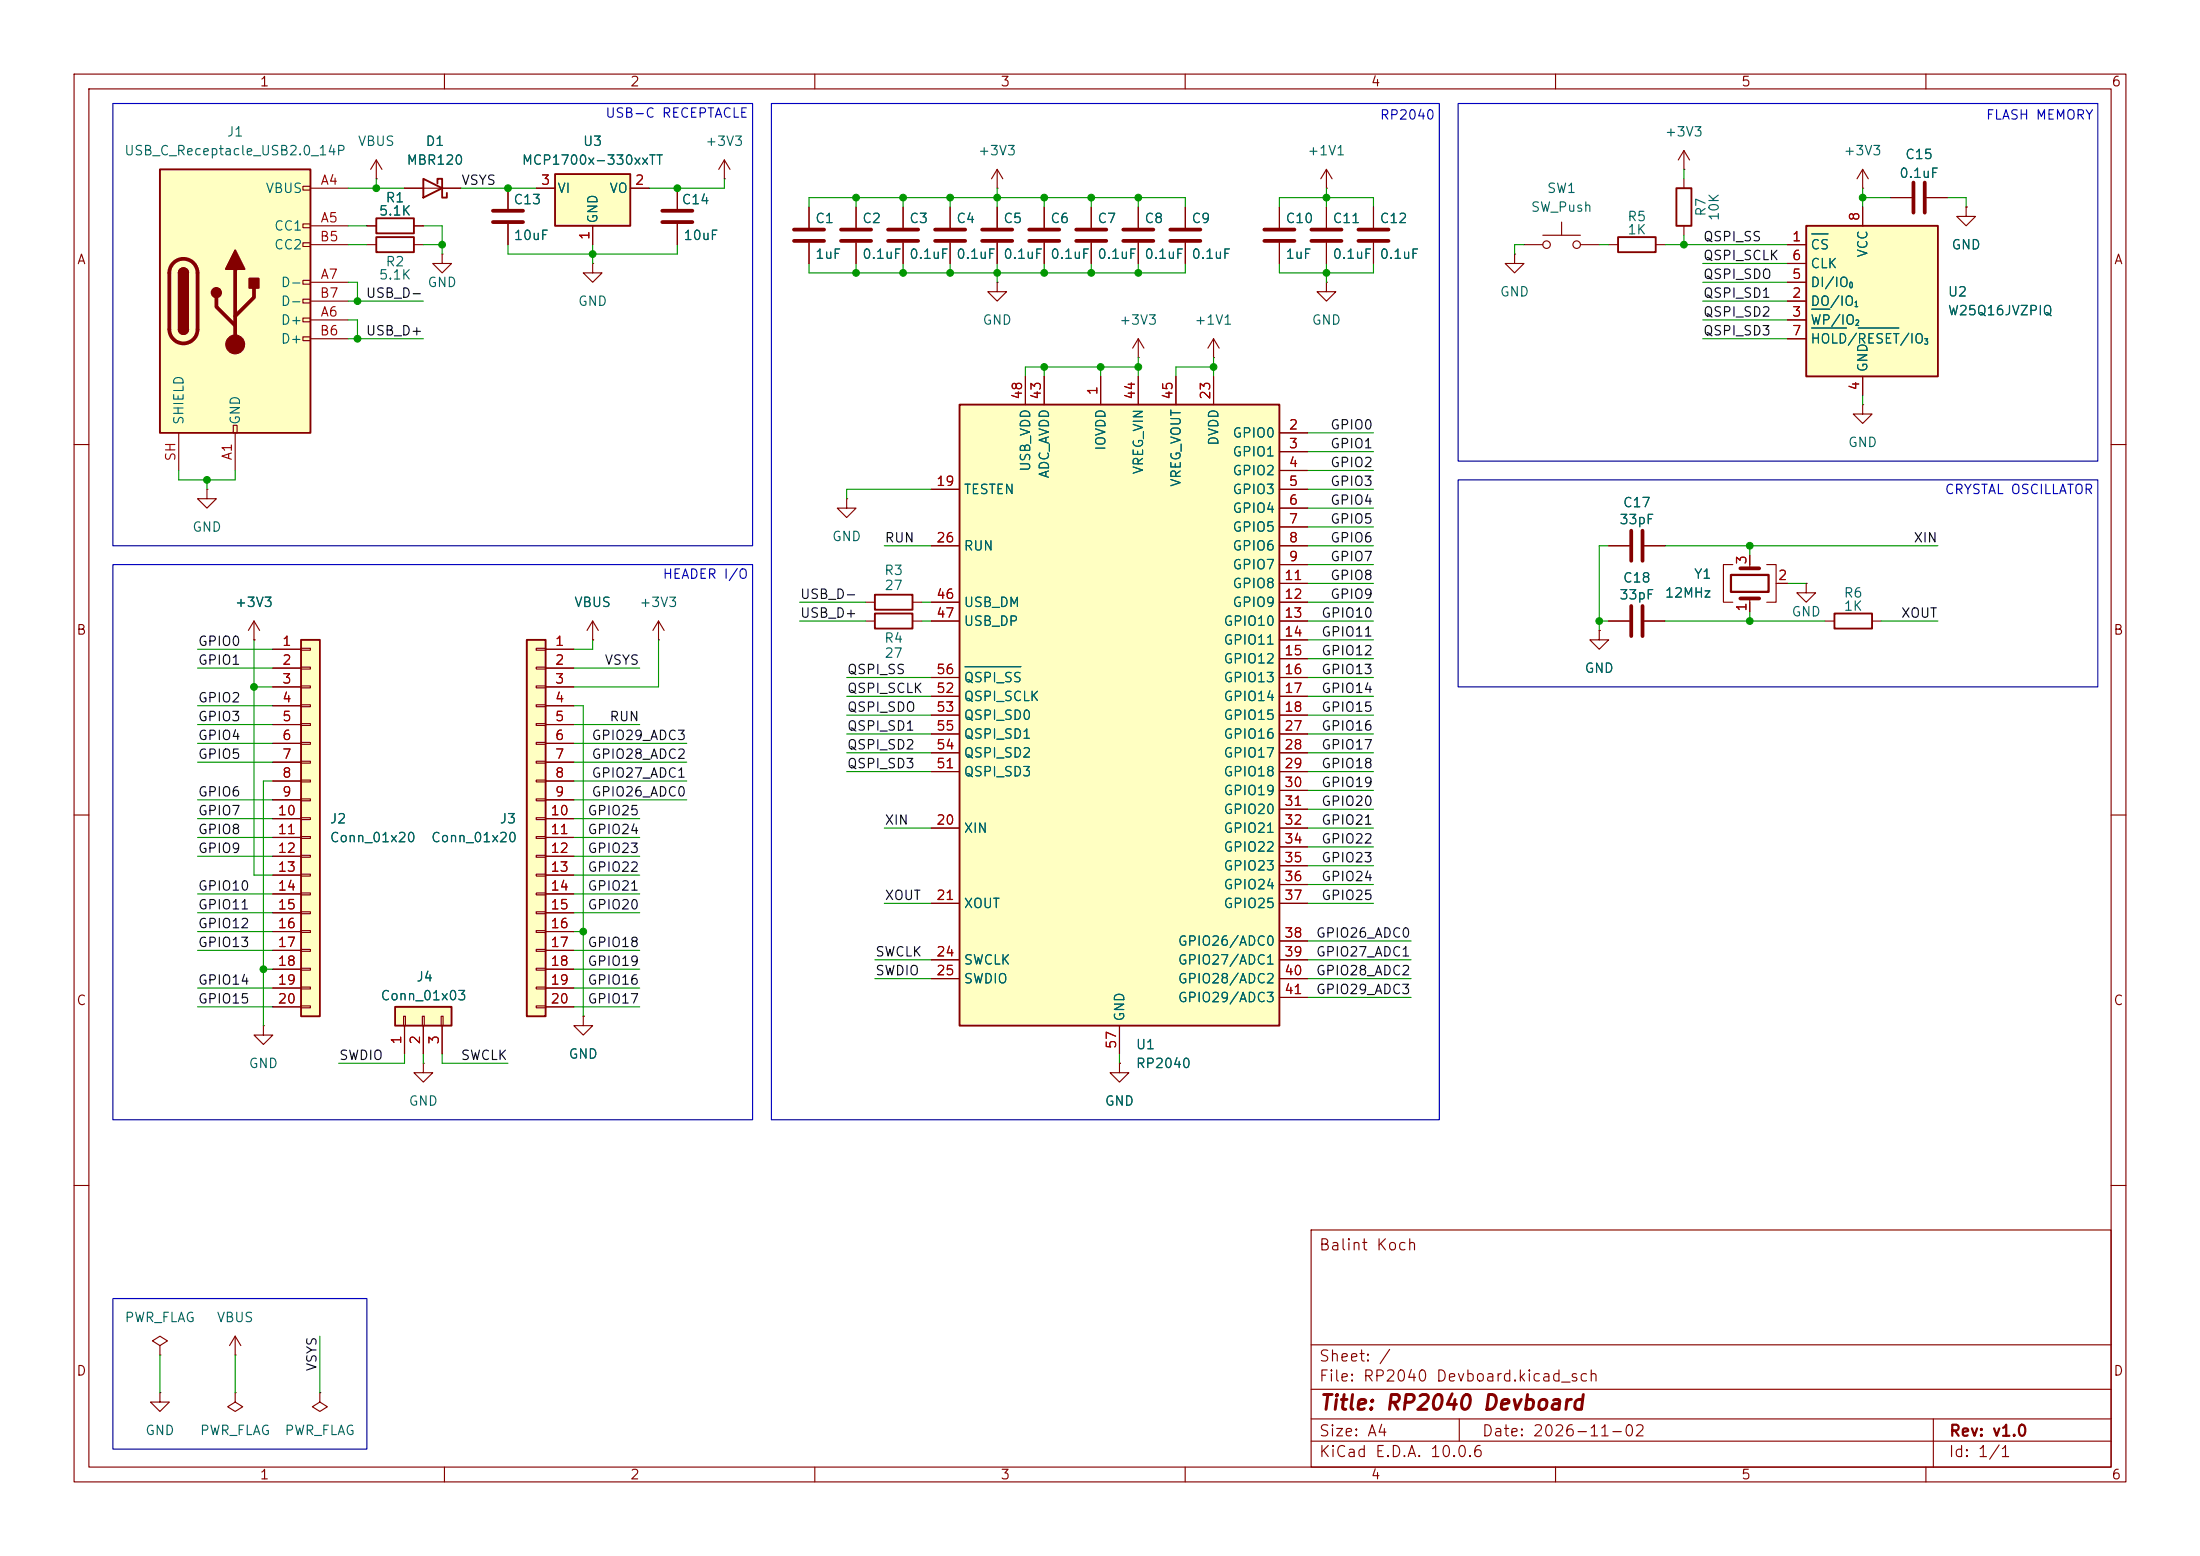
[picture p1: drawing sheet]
<svg xmlns="http://www.w3.org/2000/svg" width="297mm" height="210mm" viewBox="0 0 297 210" stroke-linecap="round" stroke-linejoin="round" font-family="sans-serif">
<g fill="none" stroke="#840000" stroke-width=".15">
<path d="M10 10h277v190h-277zM12 12h273v186h-273zM60 10v2M110 10v2M160 10v2M210 10v2M260 10v2M10 60h2M285 60h2M10 110h2M285 110h2M10 160h2"/>
<path d="M177 166h108v32h-108zM285 160h2M43.2 188v1.2l1 .7-1 .6-1-.6 1-.7M43.2 188h.1M60 198v2M110 198v2M160 198v2M177 194.5h108M177 191.5h108M177 187.5h108M177 181.5h108M197 191.5v3"/>
<path d="M210 198v2M260 198v2M261 191.5v6.5"/>
</g>
<path d="M21.6 22.9h20.3v35.5h-20.3z" fill="#ffffc2"/>
<g fill="none" stroke="#840000" stroke-width=".15">
<path d="M40.9 25.1h1v.6h-1zM40.9 30.2h1v.5h-1zM40.9 32.8h1v.5h-1zM40.9 37.8h1v.6h-1zM41.9 25.4h5.1M41.9 30.5h5.1M41.9 38.1h5.1M41.9 33h5.1M59.7 34.3v1.3h1.3l-1.3 1.2-1.3-1.2h1.3M59.7 34.3h.1M68.6 25.4v2.8M68.6 30.2v2.8"/>
<path d="M91.4 25.4v2.8M91.4 30.2v2.8M97.8 24.1h.1M97.8 21.6l-.8 1.3M97.8 21.6l.8 1.3M97.8 21.6v2.5M109.2 27.9v2.8M109.2 32.8v2.8M115.6 27.9v2.8M115.6 32.8v2.8M128.3 27.9v2.8M128.3 32.8v2.8"/>
<path d="M24.1 58.4v5.1M31.5 57.4h.5v1h-.5zM31.7 58.4v5.1M40.9 40.4h1v.5h-1zM40.9 42.9h1v.5h-1zM40.9 45.5h1v.5h-1zM41.9 43.2h5.1M41.9 45.7h5.1M41.9 40.6h5.1M27.9 66v1.3h1.3l-1.3 1.3-1.2-1.3h1.2M27.9 66h.1M80 86.4h.1"/>
<path d="M80 83.8l-.8 1.3M80 83.8l.8 1.3M80 83.8v2.6M88.9 86.4h.1M88.9 83.8l-.8 1.3M88.9 83.8l.8 1.3M88.9 83.8v2.6M35.6 138.4v1.3h1.2l-1.2 1.3-1.3-1.3h1.3M35.6 138.4h.1M21.6 181.6l1-.6-1-.7-1 .7 1 .6v1.3M21.6 182.9h.1M21.6 188v1.2h1.3l-1.3 1.3-1.3-1.3h1.3"/>
<path d="M21.6 188h.1M31.7 188v1.2l1.1 .7-1.1 .6-1-.6 1-.7M31.7 188h.1M31.7 182.9h.1M31.7 180.3v2.6M31.7 180.3l-.7 1.3M31.7 180.3l.8 1.3"/>
</g>
<path d="M21.6 22.9h20.3v35.5h-20.3zM24.1 36.8a.64 .64 0 0 1 .7-.6 .64 .64 0 0 1 .6 .6M24.1 44.5a.64 .64 0 0 0 .7 .6 .64 .64 0 0 0 .6-.6" fill="none" stroke="#840000" stroke-width=".25"/>
<g fill="none" stroke="#840000" stroke-width=".51">
<path d="M23.4 35.5a1.9 1.9 0 0 1 2.1-.4 1.9 1.9 0 0 1 1.2 1.7v7.7a1.91 1.91 0 0 1-1.9 1.8 1.91 1.91 0 0 1-1.9-1.8v-7.7a1.9 1.9 0 0 1 .5-1.3zM31.7 36.3v10.2M34.3 38.9v1.2l-2.6 2.6M66.5 28.4h4.1M66.5 30h4.1M89.4 28.4h4.1M89.4 30h4.1M107.2 31h4.1M107.2 32.5h4.1M113.5 31h4.1M113.5 32.5h4.1M126.2 31h4.1"/>
<path d="M126.2 32.5h4.1M29.2 40.1v1.3l2.5 2.5"/>
</g>
<g fill="#840000" stroke="#840000" stroke-width=".25">
<path d="M24.1 36.8h1.3v7.7h-1.3z"/>
<path d="M24.3 36.4a.64 .64 0 0 1 .7-.2 .64 .64 0 0 1 .4 .6h-1.3z"/>
<path d="M24.1 44.5h1.3a.64 .64 0 0 1-.6 .6 .64 .64 0 0 1-.7-.6z"/>
<path d="M31.7 33.8l1.3 2.5h-2.5z"/>
<path d="M33.7 37.6h1.2v1.3h-1.2z"/>
<circle cx="29.2" cy="39.5" r=".63"/>
</g>
<circle cx="31.7" cy="46.5" r="1.27" fill="#840000" stroke="#840000" stroke-width=".15"/>
<path d="M74.9 23.5h10.2v7h-10.2z" fill="#ffffc2"/>
<path d="M50.8 32h5.1v2h-5.1zM50.8 29.5h5.1v2h-5.1zM74.9 23.5h10.2v7h-10.2z" fill="none" stroke="#840000" stroke-width=".25"/>
<g fill="none" stroke="#840000" stroke-width=".15">
<path d="M49.5 33h1.3M49.5 30.5h1.3M55.9 33h1.2M55.9 30.5h1.2M72.4 25.4h2.5M80 30.5v2.5M85.1 25.4h2.5M121.9 27.9v2.8M121.9 32.8v2.8M179.1 25.4h.1M179.1 22.9l-.8 1.2M179.1 22.9l.7 1.2"/>
<path d="M179.1 22.9v2.5M57.1 143.5v1.3h1.3l-1.3 1.3-1.2-1.3h1.2M57.1 143.5h.1"/>
</g>
<path d="M119.9 31h4.1M119.9 32.5h4.1" fill="none" stroke="#840000" stroke-width=".51"/>
<path d="M53.3 135.9h7.7v2.5h-7.7z" fill="#ffffc2"/>
<path d="M57.1 24.1l2.6 1.3-2.6 1.3zM59.1 24.8v-.7h.6v2.6h.6v-.7M53.3 135.9h7.7v2.5h-7.7z" fill="none" stroke="#840000" stroke-width=".25"/>
<g fill="none" stroke="#840000" stroke-width=".15">
<path d="M50.8 24.1h.1M50.8 21.6l-.8 1.3M50.8 21.6l.8 1.3M50.8 21.6v2.5M54.6 25.4h7.6M80 35.6v1.2h1.3l-1.3 1.3-1.3-1.3h1.3M80 35.6h.1M114.3 67.3v1.3h1.3l-1.3 1.3-1.3-1.3h1.3M114.3 67.3h.1M243.8 78.7v1.3h1.3l-1.3 1.3-1.2-1.3h1.2M243.8 78.7h.1M34.3 86.4h.1"/>
<path d="M34.3 83.8l-.8 1.3M34.3 83.8l.8 1.3M34.3 83.8v2.6M54.5 137.2h.2v1.2h-.2zM54.6 138.4v3.8M57 137.2h.3v1.2h-.3zM57.1 138.4v3.8M59.6 137.2h.2v1.2h-.2zM59.7 138.4v3.8"/>
</g>
<path d="M71.1 86.4h2.6v50.8h-2.6z" fill="#ffffc2"/>
<path d="M71.1 86.4h2.6v50.8h-2.6z" fill="none" stroke="#840000" stroke-width=".25"/>
<g fill="none" stroke="#840000" stroke-width=".15">
<path d="M72.4 87.5h1.3v.3h-1.3zM72.4 90h1.3v.3h-1.3zM72.4 92.6h1.3v.2h-1.3zM72.4 95.1h1.3v.3h-1.3zM72.4 97.7h1.3v.2h-1.3zM73.7 87.6h3.8M73.7 90.2h3.8M73.7 92.7h3.8M73.7 95.3h3.8M73.7 97.8h3.8M72.4 100.2h1.3v.3h-1.3zM72.4 102.7h1.3v.3h-1.3z"/>
<path d="M72.4 105.3h1.3v.2h-1.3zM72.4 107.8h1.3v.3h-1.3zM72.4 110.4h1.3v.2h-1.3zM72.4 112.9h1.3v.3h-1.3zM72.4 115.4h1.3v.3h-1.3zM72.4 118h1.3v.2h-1.3zM73.7 100.3h3.8M73.7 102.9h3.8M73.7 105.4h3.8M73.7 108h3.8M73.7 110.5h3.8M73.7 113h3.8"/>
<path d="M73.7 115.6h3.8M73.7 118.1h3.8M72.4 120.5h1.3v.3h-1.3zM72.4 123.1h1.3v.2h-1.3zM72.4 125.6h1.3v.3h-1.3zM72.4 128.1h1.3v.3h-1.3zM72.4 130.7h1.3v.2h-1.3zM72.4 133.2h1.3v.3h-1.3zM72.4 135.8h1.3v.2h-1.3zM73.7 120.7h3.8M73.7 123.2h3.8M73.7 125.7h3.8"/>
<path d="M73.7 128.3h3.8M73.7 130.8h3.8M73.7 133.4h3.8M73.7 135.9h3.8"/>
</g>
<path d="M40.6 86.4h2.6v50.8h-2.6z" fill="#ffffc2"/>
<path d="M226.3 25.4h2v5.1h-2zM40.6 86.4h2.6v50.8h-2.6zM118.1 82.8h5.1v2h-5.1zM118.1 80.3h5.1v2h-5.1zM247.6 82.8h5.1v2h-5.1z" fill="none" stroke="#840000" stroke-width=".25"/>
<g fill="none" stroke="#840000" stroke-width=".15">
<path d="M172.7 27.9v2.8M172.7 32.8v2.8M227.3 24.1v1.3M227.3 30.5v1.3M217.2 73.7h2.8M222 73.7h2.8M233.9 76.2h-1.2v5.1h1.2M236.2 74.9v1.8M238.5 76.2h1.3v5.1h-1.3M239.8 78.7h1.5M36.8 87.6h3.8M36.8 90.2h3.8"/>
<path d="M36.8 92.7h3.8M36.8 95.3h3.8M36.8 97.8h3.8M40.6 87.5h1.3v.3h-1.3zM40.6 90h1.3v.3h-1.3zM40.6 92.6h1.3v.2h-1.3zM40.6 95.1h1.3v.3h-1.3zM40.6 97.7h1.3v.2h-1.3zM116.8 83.8h1.3M116.8 81.3h1.3M123.2 83.8h1.3M123.2 81.3h1.3"/>
<path d="M215.9 85.1v1.3h1.3l-1.3 1.2-1.3-1.2h1.3M215.9 85.1h.1M217.2 83.8h2.8M222 83.8h2.8M236.2 80.8v1.8M246.4 83.8h1.2M252.7 83.8h1.3M36.8 100.3h3.8M36.8 102.9h3.8M36.8 105.4h3.8M36.8 108h3.8M36.8 110.5h3.8"/>
<path d="M36.8 113h3.8M36.8 115.6h3.8M36.8 118.1h3.8M40.6 100.2h1.3v.3h-1.3zM40.6 102.7h1.3v.3h-1.3zM40.6 105.3h1.3v.2h-1.3zM40.6 107.8h1.3v.3h-1.3zM40.6 110.4h1.3v.2h-1.3zM40.6 112.9h1.3v.3h-1.3zM40.6 115.4h1.3v.3h-1.3zM40.6 118h1.3v.2h-1.3zM36.8 120.7h3.8"/>
<path d="M36.8 123.2h3.8M36.8 125.7h3.8M36.8 128.3h3.8M36.8 130.8h3.8M36.8 133.4h3.8M36.8 135.9h3.8M40.6 120.5h1.3v.3h-1.3zM40.6 123.1h1.3v.2h-1.3zM40.6 125.6h1.3v.3h-1.3zM40.6 128.1h1.3v.3h-1.3zM40.6 130.7h1.3v.2h-1.3zM40.6 133.2h1.3v.3h-1.3z"/>
<path d="M40.6 135.8h1.3v.2h-1.3zM78.7 137.2v1.2h1.3l-1.3 1.3-1.2-1.3h1.2M78.7 137.2h.1"/>
</g>
<path d="M170.7 31h4.1M170.7 32.5h4.1M220.2 71.6v4.1M221.7 71.6v4.1M234.9 76.7h2.6M220.2 81.8v4.1M221.7 81.8v4.1M234.9 80.8h2.6" fill="none" stroke="#840000" stroke-width=".51"/>
<path d="M233.7 77.6h5.1v2.3h-5.1z" fill="none" stroke="#840000" stroke-width=".3"/>
<path d="M243.8 30.5h17.8v20.3h-17.8z" fill="#ffffc2"/>
<path d="M218.4 32h5.1v2h-5.1zM243.8 30.5h17.8v20.3h-17.8z" fill="none" stroke="#840000" stroke-width=".25"/>
<g fill="none" stroke="#840000" stroke-width=".15">
<path d="M179.1 38.1v1.3h1.2l-1.2 1.2-1.3-1.2h1.3M179.1 38.1h.1M204.5 34.3v1.3h1.2l-1.2 1.2-1.3-1.2h1.3M204.5 34.3h.1M205.7 33h2.6M208.3 31.8h5.1M210.8 30v1.8M213.4 33h2.5M217.2 33h1.2M223.5 33h1.3M227.3 22.9h.1M227.3 20.3l-.7 1.3"/>
<path d="M227.3 20.3l.8 1.3M227.3 20.3v2.6M241.3 33h2.5M241.3 38.1h2.5M241.3 35.6h2.5M251.5 25.4h.1M251.5 22.9v2.5M251.5 27.9v2.6M251.5 22.9l-.8 1.2M251.5 22.9l.7 1.2M255.3 26.7h2.8M260.1 26.7h2.8"/>
<path d="M265.4 27.9v1.3h1.3l-1.3 1.3-1.2-1.3h1.2M265.4 27.9h.1M241.3 40.6h2.5M241.3 43.2h2.5M241.3 45.7h2.5M251.5 54.6v1.3h1.2l-1.2 1.3-1.3-1.3h1.3M251.5 54.6h.1M251.5 50.8v2.5M151.1 143.5v1.3h1.3l-1.3 1.3-1.2-1.3h1.2M151.1 143.5h.1"/>
<circle cx="208.8" cy="33" r=".51"/>
<circle cx="212.9" cy="33" r=".51"/>
</g>
<path d="M244.6 31.6h2.2M244.6 41.7h2.4M244.6 44.3h4.7M250.9 44.3h5.5" fill="none" stroke="#006464" stroke-width=".15"/>
<path d="M258.3 24.6v4.1M259.8 24.6v4.1" fill="none" stroke="#840000" stroke-width=".51"/>
<path d="M129.5 54.6h43.2v83.8h-43.2z" fill="#ffffc2"/>
<path d="M129.5 54.6h43.2v83.8h-43.2z" fill="none" stroke="#840000" stroke-width=".25"/>
<g fill="none" stroke="#840000" stroke-width=".15">
<path d="M49.5 30.5h1.3M54.6 25.4h2.5M55.9 30.5h1.2M59.7 25.4h2.5M68.6 25.4v2.8M68.6 30.2v2.8M72.4 25.4h2.5M80 30.5v2.5M85.1 25.4h2.5M91.4 25.4v2.8M91.4 30.2v2.8M109.2 27.9v2.8"/>
<path d="M109.2 32.8v2.8M115.6 27.9v2.8M115.6 32.8v2.8M121.9 27.9v2.8M121.9 32.8v2.8M128.3 27.9v2.8M128.3 32.8v2.8M134.6 38.1v1.3h1.3l-1.3 1.2-1.3-1.2h1.3M134.6 38.1h.1M134.6 25.4h.1M134.6 22.9l-.7 1.2M134.6 22.9l.8 1.2"/>
<path d="M134.6 22.9v2.5M134.6 27.9v2.8M134.6 32.8v2.8M141 27.9v2.8M141 32.8v2.8M147.3 27.9v2.8M147.3 32.8v2.8M153.7 27.9v2.8M153.7 32.8v2.8M160 27.9v2.8M160 32.8v2.8M172.7 27.9v2.8"/>
<path d="M172.7 32.8v2.8M179.1 27.9v2.8M179.1 32.8v2.8M185.4 27.9v2.8M185.4 32.8v2.8M241.3 33h2.5M241.3 38.1h2.5M241.3 35.6h2.5M251.5 27.9v2.6M255.3 26.7h2.8M260.1 26.7h2.8M265.4 27.9h.1"/>
<path d="M138.4 50.8v3.8M141 50.8v3.8M148.6 50.8v3.8M153.7 48.3h.1M153.7 45.7v2.6M153.7 50.8v3.8M153.7 45.7l-.8 1.3M153.7 45.7l.7 1.3M158.7 50.8v3.8M163.8 48.3h.1M163.8 45.7v2.6M163.8 50.8v3.8"/>
<path d="M163.8 45.7l-.7 1.3M163.8 45.7l.8 1.3M172.7 58.4h3.8M241.3 40.6h2.5M241.3 43.2h2.5M241.3 45.7h2.5M251.5 50.8v2.5M125.7 66h3.8M125.7 73.7h3.8M172.7 61h3.8M172.7 63.5h3.8M172.7 66h3.8"/>
<path d="M172.7 68.6h3.8M172.7 71.1h3.8M172.7 73.7h3.8M172.7 76.2h3.8M172.7 78.7h3.8M217.2 73.7h2.8M222 73.7h2.8M236.2 74.9v1.3M240 78.7h1.3M34.3 86.4h.1M36.8 87.6h3.8M36.8 90.2h3.8"/>
<path d="M36.8 92.7h3.8M36.8 95.3h3.8M36.8 97.8h3.8M73.7 87.6h3.8M73.7 90.2h3.8M73.7 92.7h3.8M73.7 95.3h3.8M73.7 97.8h3.8M80 86.4h.1M125.7 81.3h3.8M125.7 83.8h3.8M125.7 91.4h3.8"/>
<path d="M125.7 94h3.8M125.7 96.5h3.8M125.7 99.1h3.8M172.7 81.3h3.8M172.7 83.8h3.8M172.7 86.4h3.8M172.7 88.9h3.8M172.7 91.4h3.8M172.7 94h3.8M172.7 96.5h3.8M172.7 99.1h3.8M215.9 85.1h.1"/>
<path d="M217.2 83.8h2.8M222 83.8h2.8M236.2 81.3v1.3M36.8 100.3h3.8M36.8 102.9h3.8M36.8 105.4h3.8M36.8 108h3.8M36.8 110.5h3.8M36.8 113h3.8M36.8 115.6h3.8M36.8 118.1h3.8M73.7 100.3h3.8"/>
<path d="M73.7 102.9h3.8M73.7 105.4h3.8M73.7 108h3.8M73.7 110.5h3.8M73.7 113h3.8M73.7 115.6h3.8M73.7 118.1h3.8M125.7 111.8h3.8M125.7 101.6h3.8M125.7 104.1h3.8M172.7 111.8h3.8M172.7 101.6h3.8"/>
<path d="M172.7 104.1h3.8M172.7 106.7h3.8M172.7 109.2h3.8M172.7 114.3h3.8M172.7 116.8h3.8M172.7 119.4h3.8M36.8 120.7h3.8M36.8 123.2h3.8M36.8 125.7h3.8M36.8 128.3h3.8M36.8 130.8h3.8M36.8 133.4h3.8"/>
<path d="M36.8 135.9h3.8M54.6 138.4v3.8M57.1 138.4v3.8M59.7 138.4v3.8M73.7 120.7h3.8M73.7 123.2h3.8M73.7 125.7h3.8M73.7 128.3h3.8M73.7 130.8h3.8M73.7 133.4h3.8M73.7 135.9h3.8M78.7 137.2h.1"/>
<path d="M125.7 121.9h3.8M125.7 129.5h3.8M125.7 132.1h3.8M151.1 138.4v3.8M172.7 121.9h3.8M172.7 129.5h3.8M172.7 132.1h3.8M172.7 127h3.8M172.7 134.6h3.8M151.1 143.5h.1"/>
</g>
<path d="M244.6 31.6h2.2M244.6 41.7h2.4M244.6 44.3h4.7M250.9 44.3h5.5M130.3 90h7.5" fill="none" stroke="#006464" stroke-width=".15"/>
<g fill="none" stroke="#840000" stroke-width=".51">
<path d="M132.6 31h4.1M132.6 32.5h4.1M138.9 31h4.1M138.9 32.5h4.1M145.3 31h4.1M145.3 32.5h4.1M151.6 31h4.1M151.6 32.5h4.1M158 31h4.1M158 32.5h4.1M177 31h4.1M177 32.5h4.1"/>
<path d="M183.4 31h4.1M183.4 32.5h4.1"/>
</g>
<g fill="none" stroke="#009600" stroke-width=".15">
<path d="M47 25.4h7.6M47 33h2.5M47 38.1h1.3v2.5M47 30.5h2.5M50.8 24.1v1.3M57.1 30.5h2.6v3.8M57.1 33h2.6M62.2 25.4h10.2M68.6 33v1.3h22.8v-1.3M80 33v2.6M97.8 24.1v1.3h-10.2M109.2 27.9v-1.2h50.8v1.2"/>
<path d="M109.2 35.6v1.2h50.8v-1.2M115.6 26.7v1.2M115.6 35.6v1.2M121.9 26.7v1.2M121.9 35.6v1.2M128.3 26.7v1.2M128.3 35.6v1.2M134.6 25.4v2.5M134.6 35.6v2.5M141 26.7v1.2M141 35.6v1.2M147.3 26.7v1.2"/>
<path d="M147.3 35.6v1.2M153.7 26.7v1.2M153.7 35.6v1.2M172.7 27.9v-1.2h12.7v1.2M172.7 35.6v1.2h12.7v-1.2M179.1 25.4v2.5M179.1 35.6v2.5M205.7 33h-1.2v1.3M215.9 33h1.3M224.8 33h16.5M227.3 22.9v1.2M227.3 31.8v1.2"/>
<path d="M229.9 38.1h11.4M229.9 35.6h11.4M251.5 26.7h3.8M251.5 25.4v2.5M262.9 26.7h2.5v1.2M47 45.7h10.1M47 40.6h10.1M47 43.2h1.3v2.5M141 49.5v1.3M148.6 49.5v1.3M153.7 48.3v2.5M153.7 49.5h-15.3v1.3"/>
<path d="M163.8 49.5h-5.1v1.3M163.8 48.3v2.5M176.5 58.4h8.9M229.9 45.7h11.4M229.9 40.6h11.4M229.9 43.2h11.4M251.5 53.3v1.3M24.1 63.5v1.3h7.6v-1.3M27.9 64.8v1.2M119.4 73.7h6.3M125.7 66h-11.4v1.3M176.5 66h8.9"/>
<path d="M176.5 73.7h8.9M176.5 78.7h8.9M176.5 71.1h8.9M176.5 63.5h8.9M176.5 68.6h8.9M176.5 61h8.9M176.5 76.2h8.9M217.2 73.7h-1.3v11.4M224.8 73.7h36.8M236.2 73.7v1.2M241.3 78.7h2.5M26.7 87.6h10.1"/>
<path d="M26.7 95.3h10.1M26.7 90.2h10.1M26.7 97.8h10.1M34.3 86.4v31.7h2.5M34.3 92.7h2.5M77.5 95.3h1.2v41.9M77.5 90.2h8.9M77.5 97.8h8.9M80 86.4v1.2h-2.5M88.9 86.4v6.3h-11.4M107.9 83.8h8.9M107.9 81.3h8.9"/>
<path d="M114.3 94h11.4M114.3 96.5h11.4M114.3 91.4h11.4M114.3 99.1h11.4M124.5 83.8h1.2M124.5 81.3h1.2M176.5 94h8.9M176.5 96.5h8.9M176.5 83.8h8.9M176.5 91.4h8.9M176.5 81.3h8.9M176.5 99.1h8.9"/>
<path d="M176.5 86.4h8.9M176.5 88.9h8.9M215.9 83.8h1.3M224.8 83.8h21.6M236.2 82.6v1.2M254 83.8h7.6M26.7 100.3h10.1M26.7 102.9h10.1M26.7 113h10.1M26.7 108h10.1M26.7 110.5h10.1M26.7 115.6h10.1"/>
<path d="M36.8 105.4h-1.2v33M77.5 100.3h15.2M77.5 102.9h15.2M77.5 105.4h15.2M77.5 113h8.9M77.5 108h15.2M77.5 118.1h8.9M77.5 110.5h8.9M77.5 115.6h8.9M114.3 101.6h11.4M114.3 104.1h11.4M119.4 111.8h6.3"/>
<path d="M176.5 111.8h8.9M176.5 101.6h8.9M176.5 104.1h8.9M176.5 109.2h8.9M176.5 106.7h8.9M176.5 116.8h8.9M176.5 114.3h8.9M176.5 119.4h8.9M26.7 133.4h10.1M26.7 135.9h10.1M26.7 120.7h10.1M26.7 123.2h10.1"/>
<path d="M26.7 128.3h10.1M26.7 125.7h10.1M35.6 130.8h1.2M77.5 133.4h8.9M77.5 135.9h8.9M77.5 130.8h8.9M77.5 120.7h8.9M77.5 123.2h8.9M77.5 128.3h8.9M77.5 125.7h1.2M118.1 129.5h7.6M118.1 132.1h7.6"/>
<path d="M119.4 121.9h6.3M176.5 129.5h14M176.5 121.9h8.9M176.5 132.1h14M176.5 127h14M176.5 134.6h14M54.6 142.2v1.3h-8.9M57.1 142.2v1.3M59.7 142.2v1.3h8.9M151.1 142.2v1.3M21.6 182.9v5.1M31.7 182.9v5.1"/>
<path d="M43.2 180.3v7.7"/>
</g>
<path d="M15.2 14h86.4v59.7h-86.4zM104.1 14h90.2v137.1h-90.2zM196.8 14h86.4v48.2h-86.4zM15.2 76.2h86.4v74.9h-86.4zM196.8 64.8h86.4v27.9h-86.4zM15.2 175.3h34.3v20.3h-34.3z" fill="none" stroke="#0000c2" stroke-width=".15"/>
<g fill="#009600" stroke="#009600" stroke-width=".14">
<circle cx="78.7" cy="125.7" r=".46"/>
<circle cx="35.6" cy="130.8" r=".46"/>
<circle cx="91.4" cy="25.4" r=".46"/>
<circle cx="128.3" cy="36.8" r=".46"/>
<circle cx="134.6" cy="26.7" r=".46"/>
<circle cx="128.3" cy="26.7" r=".46"/>
<circle cx="121.9" cy="26.7" r=".46"/>
<circle cx="80" cy="34.3" r=".46"/>
<circle cx="121.9" cy="36.8" r=".46"/>
<circle cx="59.7" cy="33" r=".46"/>
<circle cx="68.6" cy="25.4" r=".46"/>
<circle cx="50.8" cy="25.4" r=".46"/>
<circle cx="48.3" cy="40.6" r=".46"/>
<circle cx="48.3" cy="45.7" r=".46"/>
<circle cx="27.9" cy="64.8" r=".46"/>
<circle cx="34.3" cy="92.7" r=".46"/>
<circle cx="236.2" cy="73.7" r=".46"/>
<circle cx="236.2" cy="83.8" r=".46"/>
<circle cx="215.9" cy="83.8" r=".46"/>
<circle cx="163.8" cy="49.5" r=".46"/>
<circle cx="153.7" cy="26.7" r=".46"/>
<circle cx="179.1" cy="26.7" r=".46"/>
<circle cx="179.1" cy="36.8" r=".46"/>
<circle cx="153.7" cy="36.8" r=".46"/>
<circle cx="153.7" cy="49.5" r=".46"/>
<circle cx="141" cy="36.8" r=".46"/>
<circle cx="147.3" cy="36.8" r=".46"/>
<circle cx="134.6" cy="36.8" r=".46"/>
<circle cx="147.3" cy="26.7" r=".46"/>
<circle cx="141" cy="26.7" r=".46"/>
<circle cx="227.3" cy="33" r=".46"/>
<circle cx="251.5" cy="26.7" r=".46"/>
<circle cx="115.6" cy="36.8" r=".46"/>
<circle cx="115.6" cy="26.7" r=".46"/>
<circle cx="141" cy="49.5" r=".46"/>
<circle cx="148.6" cy="49.5" r=".46"/>
</g>
<text font-size="2" fill="#840000" x="178" y="190.8">Title: RP2040 Devboard</text>
<g font-size="1.5" fill="#840000">
<text x="178" y="169.1">Balint Koch</text>
<text x="178" y="184.1">Sheet: /</text>
<text x="178" y="186.8">File: RP2040 Devboard.kicad_sch</text>
<text x="178" y="197">KiCad E.D.A. 10.0.6</text>
<text x="178" y="194.2">Size: A4</text>
<text x="200" y="194.2">Date: 2026-11-02</text>
<text x="263" y="197">Id: 1/1</text>
<text x="263" y="194.2">Rev: v1.0</text>
</g>
<g font-size="1.3" fill="#840000">
<text x="35" y="12">1</text>
<text x="85" y="12">2</text>
<text x="135" y="12">3</text>
<text x="185" y="12">4</text>
<text x="235" y="12">5</text>
<text x="285" y="12">6</text>
<text x="10.3" y="36">A</text>
<text x="285.3" y="36">A</text>
<text x="10.2" y="86">B</text>
<text x="285.2" y="86">B</text>
<text x="10.2" y="136">C</text>
<text x="285.2" y="136">C</text>
<text x="10.2" y="186">D</text>
<text x="285.2" y="186">D</text>
<text x="35" y="200">1</text>
<text x="85" y="200">2</text>
<text x="135" y="200">3</text>
<text x="185" y="200">4</text>
<text x="235" y="200">5</text>
<text x="285" y="200">6</text>
</g>
<g font-size="1.3" fill="#0000c2">
<text x="81.6" y="16.2">USB-C RECEPTACLE</text>
<text x="186.2" y="16.5">RP2040</text>
<text x="268" y="16.5">FLASH MEMORY</text>
<text x="262.5" y="67">CRYSTAL OSCILLATOR</text>
<text x="89.4" y="78.4">HEADER I/O</text>
</g>
<g font-size="1.3" fill="#006464">
<text x="16.7" y="21.3">USB_C_Receptacle_USB2.0_14P</text>
<text x="30.5" y="18.7">J1</text>
<text x="48.2" y="20">VBUS</text>
<text x="54.8" y="22.6">MBR120</text>
<text x="57.4" y="20">D1</text>
<text x="70.4" y="22.6">MCP1700x-330xxTT</text>
<text x="78.6" y="20">U3</text>
<text x="95.1" y="20">+3V3</text>
<text x="132" y="21.3">+3V3</text>
<text x="176.4" y="21.3">+1V1</text>
<text x="224.7" y="18.7">+3V3</text>
<text x="248.8" y="21.3">+3V3</text>
<text x="257.1" y="21.8">C15</text>
<text x="35.8" y="26.4">VBUS</text>
<text x="51.1" y="29.4">5.1K</text>
<text x="52" y="27.6">R1</text>
<text x="69.2" y="27.9">C13</text>
<text x="75.2" y="26.4">VI</text>
<text x="82.2" y="26.4">VO</text>
<text x="91.9" y="27.9">C14</text>
<text x="206.6" y="28.9">SW_Push</text>
<text x="208.8" y="26.4">SW1</text>
<text x="230.6" y="29.3" transform="rotate(-90 230.6 29.3)">R7</text>
<text x="232.4" y="29.9" transform="rotate(-90 232.4 29.9)">10K</text>
<text x="256.3" y="24.3">0.1uF</text>
<text x="36.9" y="31.4">CC1</text>
<text x="36.9" y="34">CC2</text>
<text x="69.3" y="32.7">10uF</text>
<text x="81" y="30.3" transform="rotate(-90 81 30.3)">GND</text>
<text x="92.2" y="32.7">10uF</text>
<text x="110" y="30.4">C1</text>
<text x="110" y="35.3">1uF</text>
<text x="116.3" y="30.4">C2</text>
<text x="116.3" y="35.3">0.1uF</text>
<text x="122.7" y="30.4">C3</text>
<text x="122.7" y="35.3">0.1uF</text>
<text x="129" y="30.4">C4</text>
<text x="129" y="35.3">0.1uF</text>
<text x="135.4" y="30.4">C5</text>
<text x="135.4" y="35.3">0.1uF</text>
<text x="141.7" y="30.4">C6</text>
<text x="141.7" y="35.3">0.1uF</text>
<text x="148.1" y="30.4">C7</text>
<text x="148.1" y="35.3">0.1uF</text>
<text x="154.4" y="30.4">C8</text>
<text x="154.4" y="35.3">0.1uF</text>
<text x="160.8" y="30.4">C9</text>
<text x="160.8" y="35.3">0.1uF</text>
<text x="173.5" y="30.4">C10</text>
<text x="173.5" y="35.3">1uF</text>
<text x="179.8" y="30.4">C11</text>
<text x="179.8" y="35.3">0.1uF</text>
<text x="186.2" y="30.4">C12</text>
<text x="186.2" y="35.3">0.1uF</text>
<text x="219.6" y="30.2">R5</text>
<text x="219.6" y="32">1K</text>
<text x="244.3" y="34">CS</text>
<text x="252.4" y="34.8" transform="rotate(-90 252.4 34.8)">VCC</text>
<text x="263.4" y="34">GND</text>
<text x="37.8" y="39.1">D-</text>
<text x="37.8" y="41.6">D-</text>
<text x="51.1" y="38">5.1K</text>
<text x="52" y="36.3">R2</text>
<text x="57.6" y="39.1">GND</text>
<text x="77.9" y="41.6">GND</text>
<text x="202.4" y="40.3">GND</text>
<text x="244.3" y="41.6">DO/IO</text>
<text x="244.3" y="39.1">DI/IO</text>
<text x="244.3" y="36.5">CLK</text>
<text x="262.9" y="40.3">U2</text>
<text x="37.8" y="44.1">D+</text>
<text x="37.8" y="46.7">D+</text>
<text x="132.6" y="44.1">GND</text>
<text x="151" y="44.1">+3V3</text>
<text x="161.2" y="44.1">+1V1</text>
<text x="177" y="44.1">GND</text>
<text x="244.3" y="44.1">WP/IO</text>
<text x="244.3" y="46.7">HOLD/RESET/IO</text>
<text x="262.9" y="42.9">W25Q16JVZPIQ</text>
<text x="252.4" y="50.3" transform="rotate(-90 252.4 50.3)">GND</text>
<text x="25.1" y="57.4" transform="rotate(-90 25.1 57.4)">SHIELD</text>
<text x="32.7" y="57.4" transform="rotate(-90 32.7 57.4)">GND</text>
<text x="166.3" y="59.4">GPIO0</text>
<text x="139.4" y="63.8" transform="rotate(-90 139.4 63.8)">USB_VDD</text>
<text x="141.9" y="64.7" transform="rotate(-90 141.9 64.7)">ADC_AVDD</text>
<text x="149.6" y="60.9" transform="rotate(-90 149.6 60.9)">IOVDD</text>
<text x="154.6" y="64.1" transform="rotate(-90 154.6 64.1)">VREG_VIN</text>
<text x="159.7" y="65.8" transform="rotate(-90 159.7 65.8)">VREG_VOUT</text>
<text x="164.8" y="60.2" transform="rotate(-90 164.8 60.2)">DVDD</text>
<text x="166.3" y="61.9">GPIO1</text>
<text x="166.3" y="64.5">GPIO2</text>
<text x="249.4" y="60.7">GND</text>
<text x="130" y="67">TESTEN</text>
<text x="166.3" y="67">GPIO3</text>
<text x="166.3" y="69.5">GPIO4</text>
<text x="218.5" y="71.1">33pF</text>
<text x="219" y="68.8">C17</text>
<text x="25.9" y="72.1">GND</text>
<text x="112.2" y="73.4">GND</text>
<text x="119.3" y="77.9">R3</text>
<text x="130" y="74.6">RUN</text>
<text x="166.3" y="72.1">GPIO5</text>
<text x="166.3" y="74.6">GPIO6</text>
<text x="166.3" y="77.2">GPIO7</text>
<text x="31.6" y="82.2">+3V3</text>
<text x="77.4" y="82.2">VBUS</text>
<text x="86.2" y="82.2">+3V3</text>
<text x="119.3" y="80">27</text>
<text x="130" y="82.2">USB_DM</text>
<text x="166.3" y="79.7">GPIO8</text>
<text x="166.3" y="82.2">GPIO9</text>
<text x="218.5" y="81.2">33pF</text>
<text x="219" y="78.9">C18</text>
<text x="224.7" y="81">12MHz</text>
<text x="228.6" y="78.4">Y1</text>
<text x="241.8" y="83.5">GND</text>
<text x="248.8" y="81">R6</text>
<text x="248.8" y="82.8">1K</text>
<text x="119.3" y="87.1">R4</text>
<text x="119.3" y="89.1">27</text>
<text x="130" y="84.8">USB_DP</text>
<text x="165.1" y="84.8">GPIO10</text>
<text x="165.1" y="87.3">GPIO11</text>
<text x="165.1" y="89.9">GPIO12</text>
<text x="130" y="94.9">QSPI_SCLK</text>
<text x="130" y="92.4">QSPI_SS</text>
<text x="165.1" y="92.4">GPIO13</text>
<text x="165.1" y="94.9">GPIO14</text>
<text x="213.8" y="91.1">GND</text>
<text x="130" y="97.5">QSPI_SD0</text>
<text x="130" y="100">QSPI_SD1</text>
<text x="165.1" y="97.5">GPIO15</text>
<text x="165.1" y="100">GPIO16</text>
<text x="130" y="105.1">QSPI_SD3</text>
<text x="130" y="102.6">QSPI_SD2</text>
<text x="165.1" y="102.6">GPIO17</text>
<text x="165.1" y="105.1">GPIO18</text>
<text x="165.1" y="107.6">GPIO19</text>
<text x="44.4" y="111.5">J2</text>
<text x="44.4" y="114">Conn_01x20</text>
<text x="58.1" y="114">Conn_01x20</text>
<text x="67.4" y="111.5">J3</text>
<text x="130" y="112.7">XIN</text>
<text x="165.1" y="110.2">GPIO20</text>
<text x="165.1" y="112.7">GPIO21</text>
<text x="165.1" y="115.3">GPIO22</text>
<text x="165.1" y="117.8">GPIO23</text>
<text x="130" y="122.9">XOUT</text>
<text x="165.1" y="120.3">GPIO24</text>
<text x="165.1" y="122.9">GPIO25</text>
<text x="130" y="130.5">SWCLK</text>
<text x="158.9" y="128">GPIO26/ADC0</text>
<text x="158.9" y="130.5">GPIO27/ADC1</text>
<text x="51.3" y="135.3">Conn_01x03</text>
<text x="56.1" y="132.8">J4</text>
<text x="130" y="133">SWDIO</text>
<text x="152.1" y="137.9" transform="rotate(-90 152.1 137.9)">GND</text>
<text x="158.9" y="133">GPIO28/ADC2</text>
<text x="158.9" y="135.6">GPIO29/ADC3</text>
<text x="76.7" y="143.2">GND</text>
<text x="153.3" y="141.9">U1</text>
<text x="33.5" y="144.5">GND</text>
<text x="55.1" y="149.6">GND</text>
<text x="149.1" y="149.6">GND</text>
<text x="153.3" y="144.5">RP2040</text>
<text x="16.7" y="178.8">PWR_FLAG</text>
<text x="29.2" y="178.8">VBUS</text>
<text x="19.5" y="194">GND</text>
<text x="26.9" y="194">PWR_FLAG</text>
<text x="38.3" y="194">PWR_FLAG</text>
</g>
<g font-size="1.3" fill="#a90000">
<text x="43.2" y="25.3">A4</text>
<text x="72.9" y="25.3">3</text>
<text x="85.6" y="25.3">2</text>
<text x="251.3" y="29.9" transform="rotate(-90 251.3 29.9)">8</text>
<text x="43.1" y="32.9">B5</text>
<text x="43.2" y="30.3">A5</text>
<text x="79.9" y="32.5" transform="rotate(-90 79.9 32.5)">1</text>
<text x="241.8" y="32.9">1</text>
<text x="241.8" y="35.4">6</text>
<text x="43.1" y="40.5">B7</text>
<text x="43.2" y="38">A7</text>
<text x="241.8" y="40.5">2</text>
<text x="241.8" y="38">5</text>
<text x="43.1" y="45.6">B6</text>
<text x="43.2" y="43">A6</text>
<text x="241.8" y="43">3</text>
<text x="241.8" y="45.6">7</text>
<text x="148.5" y="53.4" transform="rotate(-90 148.5 53.4)">1</text>
<text x="251.3" y="52.8" transform="rotate(-90 251.3 52.8)">4</text>
<text x="138.3" y="54" transform="rotate(-90 138.3 54)">48</text>
<text x="140.8" y="54" transform="rotate(-90 140.8 54)">43</text>
<text x="153.5" y="54" transform="rotate(-90 153.5 54)">44</text>
<text x="158.6" y="54" transform="rotate(-90 158.6 54)">45</text>
<text x="163.7" y="54" transform="rotate(-90 163.7 54)">23</text>
<text x="173.9" y="58.3">2</text>
<text x="24" y="62.4" transform="rotate(-90 24 62.4)">SH</text>
<text x="31.6" y="62.2" transform="rotate(-90 31.6 62.2)">A1</text>
<text x="126.3" y="65.9">19</text>
<text x="173.9" y="60.8">3</text>
<text x="173.9" y="63.4">4</text>
<text x="173.9" y="65.9">5</text>
<text x="173.9" y="68.4">6</text>
<text x="173.9" y="71">7</text>
<text x="126.3" y="73.5">26</text>
<text x="173.9" y="73.5">8</text>
<text x="173.9" y="76.1">9</text>
<text x="236.1" y="76.3" transform="rotate(-90 236.1 76.3)">3</text>
<text x="126.3" y="81.1">46</text>
<text x="126.3" y="83.7">47</text>
<text x="173.3" y="78.6">11</text>
<text x="173.3" y="81.1">12</text>
<text x="173.3" y="83.7">13</text>
<text x="236.1" y="82.6" transform="rotate(-90 236.1 82.6)">1</text>
<text x="239.9" y="78.6">2</text>
<text x="38" y="87.5">1</text>
<text x="74.8" y="87.5">1</text>
<text x="173.3" y="86.2">14</text>
<text x="173.3" y="88.8">15</text>
<text x="38" y="90">2</text>
<text x="38" y="92.6">3</text>
<text x="38" y="95.1">4</text>
<text x="74.8" y="90">2</text>
<text x="74.8" y="92.6">3</text>
<text x="74.8" y="95.1">4</text>
<text x="126.3" y="93.8">52</text>
<text x="126.3" y="91.3">56</text>
<text x="173.3" y="91.3">16</text>
<text x="173.3" y="93.8">17</text>
<text x="38" y="97.7">5</text>
<text x="38" y="100.2">6</text>
<text x="74.8" y="97.7">5</text>
<text x="74.8" y="100.2">6</text>
<text x="126.3" y="96.4">53</text>
<text x="126.3" y="101.5">54</text>
<text x="126.3" y="98.9">55</text>
<text x="173.3" y="96.4">18</text>
<text x="173.3" y="98.9">27</text>
<text x="173.3" y="101.5">28</text>
<text x="38" y="102.7">7</text>
<text x="38" y="105.3">8</text>
<text x="38" y="107.8">9</text>
<text x="74.8" y="102.7">7</text>
<text x="74.8" y="105.3">8</text>
<text x="74.8" y="107.8">9</text>
<text x="126.3" y="104">51</text>
<text x="173.3" y="104">29</text>
<text x="173.3" y="106.5">30</text>
<text x="37.4" y="110.4">10</text>
<text x="37.4" y="112.9">11</text>
<text x="74.2" y="110.4">10</text>
<text x="74.2" y="112.9">11</text>
<text x="126.3" y="111.6">20</text>
<text x="173.3" y="109.1">31</text>
<text x="173.3" y="111.6">32</text>
<text x="37.4" y="115.4">12</text>
<text x="37.4" y="118">13</text>
<text x="74.2" y="115.4">12</text>
<text x="74.2" y="118">13</text>
<text x="173.3" y="114.2">34</text>
<text x="173.3" y="116.7">35</text>
<text x="173.3" y="119.2">36</text>
<text x="37.4" y="120.5">14</text>
<text x="37.4" y="123.1">15</text>
<text x="37.4" y="125.6">16</text>
<text x="74.2" y="120.5">14</text>
<text x="74.2" y="123.1">15</text>
<text x="74.2" y="125.6">16</text>
<text x="126.3" y="121.8">21</text>
<text x="173.3" y="121.8">37</text>
<text x="37.4" y="128.1">17</text>
<text x="37.4" y="130.7">18</text>
<text x="74.2" y="128.1">17</text>
<text x="74.2" y="130.7">18</text>
<text x="126.3" y="129.4">24</text>
<text x="126.3" y="131.9">25</text>
<text x="173.3" y="126.9">38</text>
<text x="173.3" y="129.4">39</text>
<text x="173.3" y="131.9">40</text>
<text x="37.4" y="133.2">19</text>
<text x="37.4" y="135.8">20</text>
<text x="74.2" y="133.2">19</text>
<text x="74.2" y="135.8">20</text>
<text x="173.3" y="134.5">41</text>
<text x="54.5" y="141.1" transform="rotate(-90 54.5 141.1)">1</text>
<text x="57" y="141.1" transform="rotate(-90 57 141.1)">2</text>
<text x="59.6" y="141.1" transform="rotate(-90 59.6 141.1)">3</text>
<text x="151" y="141.7" transform="rotate(-90 151 141.7)">57</text>
</g>
<g font-size="1.3" fill="#0f0f0f">
<text x="62.2" y="25.3">VSYS</text>
<text x="229.8" y="35.4">QSPI_SCLK</text>
<text x="229.8" y="32.9">QSPI_SS</text>
<text x="49.3" y="40.5">USB_D-</text>
<text x="229.8" y="38">QSPI_SDO</text>
<text x="229.8" y="40.5">QSPI_SD1</text>
<text x="49.3" y="45.6">USB_D+</text>
<text x="229.8" y="43.1">QSPI_SD2</text>
<text x="229.8" y="45.6">QSPI_SD3</text>
<text x="179.5" y="58.3">GPIO0</text>
<text x="179.5" y="63.4">GPIO2</text>
<text x="179.5" y="60.8">GPIO1</text>
<text x="179.5" y="65.9">GPIO3</text>
<text x="179.5" y="68.5">GPIO4</text>
<text x="179.5" y="71">GPIO5</text>
<text x="119.4" y="73.5">RUN</text>
<text x="179.5" y="76.1">GPIO7</text>
<text x="179.5" y="73.5">GPIO6</text>
<text x="258.2" y="73.5">XIN</text>
<text x="107.9" y="81.2">USB_D-</text>
<text x="107.9" y="83.7">USB_D+</text>
<text x="178.3" y="83.7">GPIO10</text>
<text x="179.5" y="78.6">GPIO8</text>
<text x="179.5" y="81.2">GPIO9</text>
<text x="256.6" y="83.7">XOUT</text>
<text x="26.6" y="87.5">GPIO0</text>
<text x="178.3" y="88.8">GPIO12</text>
<text x="178.3" y="86.2">GPIO11</text>
<text x="26.6" y="90">GPIO1</text>
<text x="26.6" y="95.1">GPIO2</text>
<text x="81.5" y="90">VSYS</text>
<text x="114.3" y="93.9">QSPI_SCLK</text>
<text x="114.3" y="91.3">QSPI_SS</text>
<text x="178.3" y="93.9">GPIO14</text>
<text x="178.3" y="91.3">GPIO13</text>
<text x="26.6" y="100.2">GPIO4</text>
<text x="26.6" y="97.7">GPIO3</text>
<text x="79.8" y="100.2">GPIO29_ADC3</text>
<text x="82.2" y="97.7">RUN</text>
<text x="114.3" y="101.5">QSPI_SD2</text>
<text x="114.3" y="98.9">QSPI_SD1</text>
<text x="114.3" y="96.4">QSPI_SDO</text>
<text x="178.3" y="96.4">GPIO15</text>
<text x="178.3" y="101.5">GPIO17</text>
<text x="178.3" y="98.9">GPIO16</text>
<text x="26.6" y="102.7">GPIO5</text>
<text x="26.6" y="107.8">GPIO6</text>
<text x="79.8" y="102.7">GPIO28_ADC2</text>
<text x="79.8" y="107.8">GPIO26_ADC0</text>
<text x="79.8" y="105.3">GPIO27_ADC1</text>
<text x="114.3" y="104">QSPI_SD3</text>
<text x="178.3" y="104">GPIO18</text>
<text x="178.3" y="106.6">GPIO19</text>
<text x="26.6" y="112.9">GPIO8</text>
<text x="26.6" y="110.4">GPIO7</text>
<text x="79.2" y="112.9">GPIO24</text>
<text x="79.2" y="110.4">GPIO25</text>
<text x="119.4" y="111.6">XIN</text>
<text x="178.3" y="109.1">GPIO20</text>
<text x="178.3" y="111.6">GPIO21</text>
<text x="26.6" y="115.4">GPIO9</text>
<text x="79.2" y="118">GPIO22</text>
<text x="79.2" y="115.4">GPIO23</text>
<text x="178.3" y="114.2">GPIO22</text>
<text x="178.3" y="116.7">GPIO23</text>
<text x="178.3" y="119.3">GPIO24</text>
<text x="26.6" y="120.5">GPIO10</text>
<text x="26.6" y="125.6">GPIO12</text>
<text x="26.6" y="123.1">GPIO11</text>
<text x="79.2" y="123.1">GPIO20</text>
<text x="79.2" y="120.5">GPIO21</text>
<text x="119.4" y="121.8">XOUT</text>
<text x="178.3" y="121.8">GPIO25</text>
<text x="26.6" y="128.1">GPIO13</text>
<text x="79.2" y="130.7">GPIO19</text>
<text x="79.2" y="128.1">GPIO18</text>
<text x="118.1" y="132">SWDIO</text>
<text x="118.1" y="129.4">SWCLK</text>
<text x="177.6" y="129.4">GPIO27_ADC1</text>
<text x="177.6" y="132">GPIO28_ADC2</text>
<text x="177.6" y="126.9">GPIO26_ADC0</text>
<text x="26.6" y="135.8">GPIO15</text>
<text x="26.6" y="133.2">GPIO14</text>
<text x="79.2" y="135.8">GPIO17</text>
<text x="79.2" y="133.2">GPIO16</text>
<text x="177.6" y="134.5">GPIO29_ADC3</text>
<text x="45.7" y="143.4">SWDIO</text>
<text x="62.1" y="143.4">SWCLK</text>
<text x="43.1" y="185.2" transform="rotate(-90 43.1 185.2)">VSYS</text>
</g>
<g font-size=".8" fill="#006464">
<text x="249.5" y="39.1">0</text>
<text x="250.3" y="41.6">1</text>
<text x="250.4" y="44.2">2</text>
<text x="259.7" y="46.7">3</text>
</g>
</svg>
